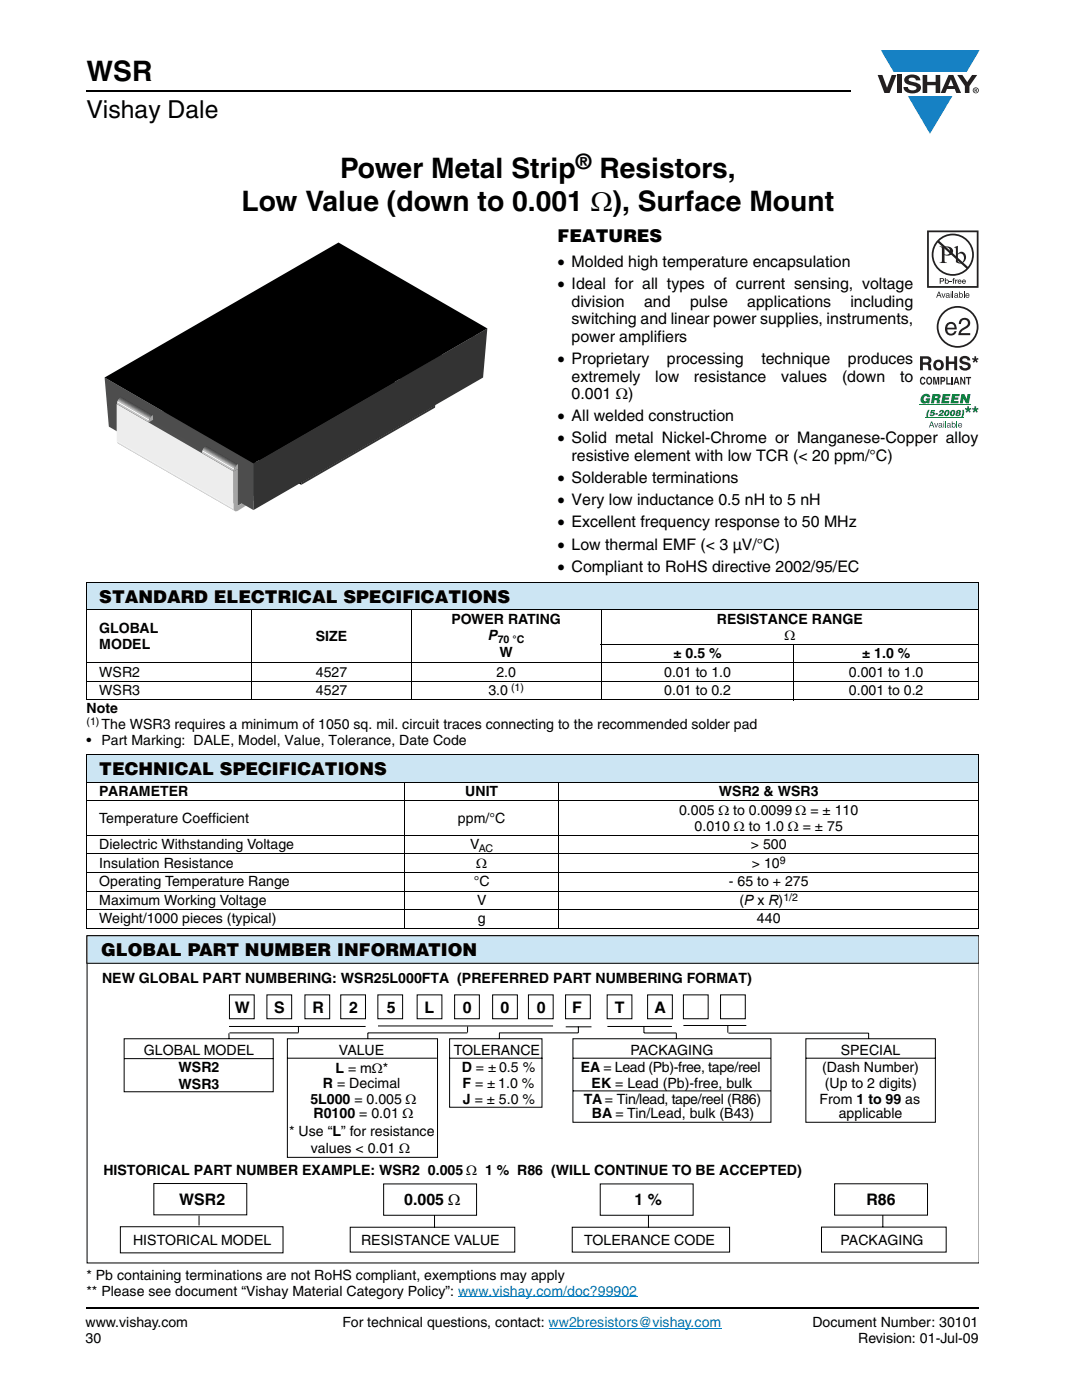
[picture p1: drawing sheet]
<svg xmlns="http://www.w3.org/2000/svg" width="216mm" height="279mm" viewBox="0 0 216 279" stroke-linecap="round" stroke-linejoin="round" font-family="sans-serif">
<path d="M17.1 260.8h.2v.4h-.2z" fill="#000"/>
<path d="M17.3 18.2h152.6M17.3 261h178.1" fill="none" stroke="#000" stroke-width=".36"/>
<path d="M109.5 265.1h34.5" fill="none" stroke="#007ec4" stroke-width=".2"/>
<path d="M175.1 10h20.4v16.7h-20.4z" fill="#fff"/>
<g fill="#147fc3">
<path d="M175.8 10h19.7l-2.6 4.4h-3.8h-10.8z"/>
<path d="M181.2 19.2h8.8l-4.4 7.5z"/>
</g>
<g fill="#231f20">
<path d="M175.1 15h1l.9 2.5 .9-2.5h1l-1.4 3.6h-1z"/>
<path d="M179 15h.9v3.6h-.9z"/>
<path d="M180.8 15.3a2.1 2.1 0 0 1 2.7 .3l.1 .4h-.8a.79 .79 0 0 0-.7-.5 .79 .79 0 0 0-.8 .4l.2 .3 1 .2a1.08 1.08 0 0 1 1.3 1.1 1.08 1.08 0 0 1-1.1 1.1 1.73 1.73 0 0 1-2.4-1.2h.9a.96 .96 0 0 0 .8 .6 .96 .96 0 0 0 .9-.4 1.31 1.31 0 0 0-1.2-.6 1.03 1.03 0 0 1-1.1-.6 1.03 1.03 0 0 1 .2-1.1z"/>
<path d="M184.1 15h.9v1.3h1.7v-1.3h.9v3.6h-.9v-1.6h-1.7v1.6h-.9z"/>
<path d="M191 15h1l1 1.4 1-1.4h1l-1.6 2.2v1.4h-.9v-1.4z"/>
<path d="M189.7 15.8l.6 1.4h-1.1zM189.3 15l-1.6 3.6h.9l.4-.8h1.5l.3 .8h1l-1.6-3.6z"/>
<path d="M194.2 18a.5 .5 0 0 1 1 0 .5 .5 0 0 1-1 0zM194.1 18a.6 .6 0 0 0 1.2 0 .6 .6 0 0 0-1.2 0z"/>
<path d="M194.6 17.8h.2v.2h-.2zM194.5 17.7v.7h.1v-.3l.4 .3-.2-.3 .2-.2-.1-.2z"/>
</g>
<path d="M91.4 258.8h35.7" fill="none" stroke="#007ec4" stroke-width=".2"/>
<path d="M20.9 48.4h76.3v53.7h-76.3z" fill="#fff"/>
<g fill="#ededed">
<path d="M70.7 53.3l6.3 3.7v7.3l-6.3-3.7z"/>
<path d="M77 57l17 9.7v7.4l-17-9.8z"/>
</g>
<path d="M70.7 53.3l.8-.5 23.3 13.5-.8 .4z" fill="#4e4e4e"/>
<path d="M77 56l.6-.1 .3 .6-.9 .5z" fill="#a6a6a6"/>
<path d="M71.1 52.2l6.5 3.7z" fill="#4b4b4b"/>
<path d="M70.9 52.2h.2l6.4 3.7h-.2z" fill="#434343"/>
<path d="M70.6 52.3l.3-.1 6.4 3.7-.3 .1z" fill="#3a3a3a"/>
<path d="M70.6 52.3l6.4 3.7z" fill="#434343"/>
<g fill="#eee">
<path d="M70.6 52.3l6.4 3.7v1l-6.4-3.7z"/>
<path d="M87.6 62.1l6.4 3.7-.1 1-6.3-3.7z"/>
</g>
<path d="M88.1 62l6.5 3.7z" fill="#4b4b4b"/>
<path d="M87.9 62h.2l6.4 3.7h-.2z" fill="#434343"/>
<path d="M87.6 62.1l.3-.1 6.4 3.7-.3 .1z" fill="#3a3a3a"/>
<path d="M87.6 62.1l6.4 3.7z" fill="#434343"/>
<path d="M94 65.8l.6-.1 .2 .6-.9 .5z" fill="#a6a6a6"/>
<path d="M61.7 65.3l23.4 13.4-.1 1.1-23.3-13.5z" fill="#eee"/>
<path d="M94 66.7l.8-.4v7.3l-.3 1-.6 .5-8.9 4.7 .1-1.1 8.9-4.6z" fill="#a6a6a6"/>
<path d="M61.7 65.3l9-4.7 23.3 13.5-8.9 4.6z" fill="#4a4a4a"/>
<path d="M31.3 79.6l26.7-15.4 26.1 15.1-26.7 15.4zM57.4 94.7l13.3-7.7zM31.3 79.6l28.8 16.7v.5l-28.8-16.7zM70.7 87l13.4-7.7z" fill="#000"/>
<path d="M24.1 87.5l8.9-5.6 23.4 13.4-8.9 5.7z" fill="#535353"/>
<path d="M20.9 75.3l26.5 15.4 .4 9.5-26.1-15.1z" fill="#4d4d4d"/>
<path d="M23.3 80.6l.8-.5 23.4 13.5-.9 .5z" fill="#4e4e4e"/>
<path d="M30.2 83l.3-.2v1l-.8 .5 .1-.7z" fill="#a6a6a6"/>
<path d="M23.3 80.6l6.4 3.7z" fill="#eee"/>
<path d="M23.3 80.5l6.4 3.8z" fill="#f6f6f6"/>
<path d="M23.3 80.5l6.4 3.7z" fill="#f7f7f7"/>
<g fill="#f8f8f8">
<path d="M23.3 80.4l6.4 3.7z"/>
<path d="M23.3 80.3l6.4 3.8z"/>
<path d="M23.4 80l6.4 3.7-.1 .3-6.4-3.7z"/>
<path d="M23.4 80l6.4 3.7z"/>
<path d="M23.5 79.9l6.3 3.7z"/>
</g>
<path d="M23.5 79.9l6.3 3.7z" fill="#f7f7f7"/>
<path d="M23.5 79.9l6.3 3.7z" fill="#f6f6f6"/>
<path d="M23.5 79.8l6.4 3.7z" fill="#eee"/>
<path d="M23.5 79.8l6.4 3.7z" fill="#e6e6e6"/>
<path d="M23.5 79.8l6.4 3.7z" fill="#dedede"/>
<path d="M23.6 79.8l6.3 3.7z" fill="#d6d6d6"/>
<path d="M23.6 79.7l6.3 3.7z" fill="#cdcdcd"/>
<path d="M23.6 79.7l6.3 3.7z" fill="#c5c5c5"/>
<path d="M23.6 79.7l6.4 3.7z" fill="#bdbdbd"/>
<path d="M23.6 79.7l6.4 3.6z" fill="#b5b5b5"/>
<path d="M23.6 79.6l6.4 3.7z" fill="#adadad"/>
<path d="M23.7 79.6l6.3 3.7z" fill="#a5a5a5"/>
<path d="M23.7 79.6l6.4 3.6z" fill="#9c9c9c"/>
<path d="M23.7 79.5l6.4 3.7z" fill="#949494"/>
<path d="M23.7 79.5l6.4 3.7z" fill="#8c8c8c"/>
<path d="M23.8 79.5l6.3 3.6z" fill="#848484"/>
<path d="M23.8 79.4l6.4 3.7z" fill="#7c7c7c"/>
<path d="M23.8 79.4l6.4 3.7z" fill="#747474"/>
<path d="M23.8 79.4l6.4 3.6z" fill="#6b6b6b"/>
<path d="M23.9 79.4l6.4 3.6z" fill="#636363"/>
<path d="M23.9 79.3l6.4 3.7z" fill="#5b5b5b"/>
<path d="M24 79.3l6.4 3.6z" fill="#535353"/>
<path d="M24 79.2l6.4 3.7z" fill="#4b4b4b"/>
<path d="M24.1 79.2l6.4 3.6z" fill="#434343"/>
<path d="M60.1 96.3l26.7-15.4v.5l-26.7 15.4z" fill="#333"/>
<path d="M57.4 94.7l26.7-15.4 2.7 1.6-26.7 15.4z" fill="#000"/>
<path d="M23.5 88.5l23.4 13.5z" fill="#6b6b6b"/>
<path d="M23.5 88.5l23.3 13.5z" fill="#747474"/>
<path d="M23.5 88.5l23.3 13.5z" fill="#7c7c7c"/>
<path d="M23.4 88.5l23.4 13.5z" fill="#848484"/>
<path d="M23.4 88.4l23.4 13.5z" fill="#8c8c8c"/>
<path d="M23.4 88.4l23.4 13.5z" fill="#949494"/>
<path d="M23.4 88.4l23.3 13.5z" fill="#9c9c9c"/>
<path d="M23.4 88.4l23.3 13.5z" fill="#a5a5a5"/>
<path d="M23.4 88.3l23.3 13.5z" fill="#adadad"/>
<path d="M23.3 88.3l23.4 13.5z" fill="#b5b5b5"/>
<path d="M23.3 88.3l23.4 13.5z" fill="#bdbdbd"/>
<path d="M23.3 88.2l23.4 13.6z" fill="#c5c5c5"/>
<path d="M23.3 88.2l23.4 13.5z" fill="#cdcdcd"/>
<path d="M23.3 88.2l23.3 13.5z" fill="#d6d6d6"/>
<path d="M23.3 88.1l23.3 13.5z" fill="#dedede"/>
<path d="M23.3 88l23.3 13.6z" fill="#e6e6e6"/>
<path d="M23.3 88l23.3 13.5z" fill="#eee"/>
<path d="M23.3 80.6l23.3 13.5v7.3l-23.3-13.4z" fill="#ededed"/>
<path d="M46.6 94.1l.9-.5v7.4l8.9-5.7v1l-8.9 5.6-.6 .1-.3-.6z" fill="#a6a6a6"/>
<path d="M40.3 90.4l6.3 3.7z" fill="#eee"/>
<path d="M40.3 90.3l6.3 3.8z" fill="#f6f6f6"/>
<path d="M40.3 90.3l6.3 3.7z" fill="#f7f7f7"/>
<g fill="#f8f8f8">
<path d="M40.3 90.2l6.3 3.7z"/>
<path d="M40.3 90.1l6.3 3.7z"/>
<path d="M40.4 89.8l6.4 3.7-.1 .3-6.4-3.7z"/>
<path d="M40.4 89.8l6.4 3.7z"/>
<path d="M40.4 89.7l6.4 3.7z"/>
</g>
<path d="M40.4 89.7l6.4 3.7z" fill="#f7f7f7"/>
<path d="M40.5 89.7l6.3 3.7z" fill="#f6f6f6"/>
<path d="M40.5 89.6l6.3 3.7z" fill="#eee"/>
<path d="M40.5 89.6l6.3 3.7z" fill="#e6e6e6"/>
<path d="M40.5 89.6l6.4 3.7z" fill="#dedede"/>
<path d="M40.5 89.6l6.4 3.6z" fill="#d6d6d6"/>
<path d="M40.5 89.5l6.4 3.7z" fill="#cdcdcd"/>
<path d="M40.6 89.5l6.3 3.7z" fill="#c5c5c5"/>
<path d="M40.6 89.5l6.3 3.6z" fill="#bdbdbd"/>
<path d="M40.6 89.4l6.4 3.7z" fill="#b5b5b5"/>
<path d="M40.6 89.4l6.4 3.7z" fill="#adadad"/>
<path d="M40.6 89.4l6.4 3.7z" fill="#a5a5a5"/>
<path d="M40.7 89.4l6.3 3.6z" fill="#9c9c9c"/>
<path d="M40.7 89.3l6.3 3.7z" fill="#949494"/>
<path d="M40.7 89.3l6.4 3.7z" fill="#8c8c8c"/>
<path d="M40.7 89.3l6.4 3.6z" fill="#848484"/>
<path d="M40.8 89.2l6.3 3.7z" fill="#7c7c7c"/>
<path d="M40.8 89.2l6.4 3.7z" fill="#747474"/>
<path d="M40.8 89.2l6.4 3.6z" fill="#6b6b6b"/>
<path d="M40.8 89.2l6.4 3.6z" fill="#636363"/>
<path d="M40.9 89.1l6.4 3.7z" fill="#5b5b5b"/>
<path d="M40.9 89.1l6.4 3.6z" fill="#535353"/>
<path d="M41 89l6.4 3.7z" fill="#4b4b4b"/>
<path d="M41 89l6.5 3.6z" fill="#434343"/>
<path d="M47.2 92.8l.3-.2v1l-.9 .5 .2-.7z" fill="#a6a6a6"/>
<path d="M47.4 90.7l3.2 1.8v9.3l-2.8-1.6z" fill="#4d4d4d"/>
<path d="M50.6 92.5l46.6-27-.8 9.8-45.8 26.5z" fill="#333"/>
<path d="M20.9 75.3l46.6-26.9 29.7 17.1-46.6 27z" fill="#000"/>
<path d="M183.6 46h11.7v39.3h-11.7z" fill="#fff"/>
<g fill="#231f20">
<path d="M188.7 71.1h.6v1.1h1.1v-1.1h.6v2.8h-.6v-1.3h-1.1v1.3h-.6z"/>
<path d="M191.8 71.2a1.15 1.15 0 0 1 1.8 .7h-.5l-.1-.1a.68 .68 0 0 0-.9-.2l-.1 .4 .3 .1a1.29 1.29 0 0 1 1.4 .9 1.17 1.17 0 0 1-1.2 1 1.17 1.17 0 0 1-1.1-1h.6v.2a.67 .67 0 0 0 1.1-.1l-.2-.3-.6-.1a.82 .82 0 0 1-.8-.5 .82 .82 0 0 1 .3-1z"/>
<path d="M194 71.4l.4 .2v-.5h.4v.5l.4-.2 .1 .3-.5 .1 .3 .4-.2 .2-.3-.4-.3 .4-.2-.2 .3-.4-.4-.1z"/>
<path d="M183.7 75.4l.4-.2 .3 .1 .3 .4-.7-.2a.66 .66 0 0 0 .1 1l.3-.3h.3a.54 .54 0 0 1-.5 .6 .54 .54 0 0 1-.6-.5z"/>
<path d="M186.2 75.2h.4l.2 1.2 .2-1.2h.4v1.5h-.2v-1.2l-.3 1.2h-.2l-.3-1.2v1.2h-.2z"/>
<path d="M188.8 75.2h.3v1.3h.6v.2h-.9z"/>
<path d="M189.9 75.2h.2v1.5h-.2z"/>
<path d="M191.6 75.2h.3l.5 1.1v-1.1h.2v1.5h-.2l-.6-1v1h-.2z"/>
<path d="M192.8 75.2h1v.3h-.4v1.2h-.3v-1.2h-.3z"/>
<path d="M187.9 58.5h.1l.3 .8 .2-.8h.2l-.4 .9h-.1z"/>
<path d="M190.1 58.2h.1v1.2h-.1z"/>
<path d="M192.3 58.2h.2v1.2h-.2z"/>
<path d="M189.5 56.1h.4v.2h-.4z"/>
<path d="M190.2 55.5h.3l-.2 .2 .2 .1v.1h-.2v.7h-.1v-.7h-.2z"/>
<path d="M190.6 55.8h.2v.2l.3-.2v.2h-.3v.6h-.2z"/>
<path d="M184.2 71.6v.7h.9a.39 .39 0 0 0 0-.7zM183.6 71.1h1.4a.79 .79 0 0 1 .8 .4 .79 .79 0 0 1-.1 .9l-.3 .2a.98 .98 0 0 1 .4 1.1l.1 .2h-.6l-.2-1.1h-.9v1.1h-.6z"/>
<path d="M187 72.3a.63 .63 0 0 0-.2 .8 .63 .63 0 0 0 .7 .3 .63 .63 0 0 0 .3-.8 .63 .63 0 0 0-.8-.3zM186.2 72.9a1.1 1.1 0 0 1 2.2 0 1.1 1.1 0 0 1-2.2 0z"/>
<path d="M185.3 75.5a.64 .64 0 0 0 .1 1h.2a.64 .64 0 0 0-.2-1zM185 75.3l.2-.1a.56 .56 0 0 1 .7 .4 .82 .82 0 0 1-.5 1.2h-.2a.89 .89 0 0 1-.2-1.5z"/>
<path d="M187.9 75.5v.4l.4-.1v-.3zM187.7 75.2h.5a.5 .5 0 0 1 .4 .5 .5 .5 0 0 1-.4 .5h-.3v.5h-.2z"/>
<path d="M190.9 75.6l-.2 .6h.3zM190.7 75.2h.3l.4 1.5h-.2l-.1-.3h-.5l-.1 .3h-.2z"/>
<path d="M187.3 58.4l-.2 .5h.4zM187.3 58.2h.1l.5 1.2h-.2l-.1-.3h-.5l-.1 .3h-.2z"/>
<path d="M188.9 59.1v.2h.1h.2l.1-.3zM188.8 58.6l.3-.1 .3 .1 .1 .8-.8-.1 .1-.3 .5-.2-.2-.2-.3 .2z"/>
<path d="M189.7 58.5h.1v.9h-.1zM189.7 58.2h.1v.2h-.1z"/>
<path d="M190.6 59.1v.2h.1h.2l.1-.3zM190.5 58.6l.3-.1 .3 .1 .1 .8-.8-.1 .1-.3 .5-.2-.2-.2-.4 .2z"/>
<path d="M191.4 58.9a.31 .31 0 0 0 .6 0 .31 .31 0 0 0-.6 0zM191.4 58.2h.1v.4a.4 .4 0 0 1 .7 .4 .4 .4 0 0 1-.7 .3l-.1 .1z"/>
<path d="M192.9 58.7l-.1 .2h.5l-.1-.2zM192.8 58.6h.5l.1 .1v.3h-.6l.2 .3 .4-.2-.2 .3a.47 .47 0 0 1-.6-.2 .47 .47 0 0 1 .2-.6z"/>
<path d="M185.3 46.3h9.6v10.8h-9.6zM185 46v11.4h10.3v-11.4z"/>
<path d="M187.7 55.7v.3h.4v-.3zM187.5 55.5l.7 .1 .2 .2-.2 .3-.5 .1v.4h-.2z"/>
<path d="M188.7 56.2a.26 .26 0 0 0 .5 0 .26 .26 0 0 0-.5 0zM188.5 55.5h.2v.4a.38 .38 0 0 1 .5 .1 .38 .38 0 0 1 0 .5 .38 .38 0 0 1-.5 0l-.2 .1z"/>
<path d="M191.3 56v.1h.4l-.2-.2zM191.3 55.8l.4 .1 .2 .4h-.6v.1h.5a.42 .42 0 0 1-.6 .1 .42 .42 0 0 1 .1-.7z"/>
<path d="M192.2 56l-.1 .1h.4l-.2-.2zM192.1 55.8l.5 .1 .1 .4h-.6l.1 .1h.5a.42 .42 0 0 1-.7 .1 .42 .42 0 0 1 .1-.7z"/>
<path d="M188.5 49.4v1.3a.75 .75 0 0 0 1.1-.6 .75 .75 0 0 0-1.1-.7zM187.5 49.2a2.81 2.81 0 0 1 2.4 .3 .97 .97 0 0 1 0 1.2 .97 .97 0 0 1-1.2 .3l-.2-.1v1.1v.2l.5 .3h-1.5l.3-.1 .1-.4v-2.3v-.3z"/>
<path d="M191.1 50.8v1.4l.2 .1a.72 .72 0 0 0 .8 0 .72 .72 0 0 0 .3-.8 .72 .72 0 0 0-.4-.8 .72 .72 0 0 0-.9 .1zM190.4 49.4l.7-.3v1.6a.89 .89 0 0 1 1.1-.4 .89 .89 0 0 1 .6 1 1.23 1.23 0 0 1-.7 1.2 1.23 1.23 0 0 1-1.4-.2v-2.7z"/>
<path d="M187.4 48.1a3.9 3.9 0 0 1 5.3-.1 3.9 3.9 0 0 1 .4 5.3zM187.1 48.4l5.7 5.2a3.9 3.9 0 0 1-5.3 .1 3.9 3.9 0 0 1-.4-5.3zM185.9 50.8a4.2 4.2 0 0 0 8.4 0 4.2 4.2 0 0 0-8.4 0z"/>
</g>
<path d="M183.6 80.7h10.2" fill="none" stroke="#0d803f" stroke-width=".2"/>
<g fill="#0d803f">
<path d="M184 79a.91 .91 0 0 1 .9-.4 .91 .91 0 0 1 .7 .7h-.6l-.2-.3a.56 .56 0 0 0-.5 .5 .56 .56 0 0 0 .3 .6l.4-.2h-.3l.1-.4h.8l-.2 1h-.4v-.2a.82 .82 0 0 1-1.1 .1 .82 .82 0 0 1-.1-1.1z"/>
<path d="M188.1 78.6h1.5v.5h-.9l-.1 .2h.8l-.1 .5h-.8v.3h.9v.4h-1.6z"/>
<path d="M190 78.6h1.5l-.1 .5h-.9v.2h.8l-.1 .5h-.8v.3h.9l-.1 .4h-1.5z"/>
<path d="M191.8 78.6h.6l.5 1.1 .2-1.1h.5l-.3 1.9h-.6l-.4-1-.2 1h-.6z"/>
<path d="M185.2 81.8h.3l-.3 .8v.7h-.3v-.7z"/>
<path d="M185.8 81.8h.8l-.1 .3h-.5l-.1 .2h.5a.52 .52 0 0 1-.2 .7 .52 .52 0 0 1-.7-.3l.5 .1 .2-.2-.1-.1h-.5z"/>
<path d="M186.7 82.4h.4v.4h-.5z"/>
<path d="M187.5 82a.5 .5 0 0 1 .5-.2 .5 .5 0 0 1 .4 .4l-.7 .5h.6l-.1 .3h-1l.8-.8-.1-.1-.2 .2h-.4z"/>
<path d="M186.6 79.1l-.1 .3h.5l.1-.1v-.2zM186.1 78.6l1.5 .2a.54 .54 0 0 1-.3 .8l.2 .2v.7h-.6v-.5l-.2-.2h-.2l-.1 .7h-.7z"/>
<path d="M188.9 82.1l-.2 .5 .2 .2 .2-.5-.1-.2zM188.6 81.9a.51 .51 0 0 1 .9 .2 .66 .66 0 0 1-.2 .8 .66 .66 0 0 1-.9 0v-.5z"/>
<path d="M190 82.1l-.1 .5 .1 .2 .3-.5-.2-.2zM189.8 81.9a.51 .51 0 0 1 .8 .2 .66 .66 0 0 1-.2 .8 .66 .66 0 0 1-.8 0v-.5z"/>
</g>
<path d="M184.7 83.3h7.7" fill="none" stroke="#0d803f" stroke-width=".2"/>
<g fill="#0d803f">
<path d="M192 81.8h.3l.1 .8a.72 .72 0 0 1-.7 .7l.3-.7z"/>
<path d="M192.6 81.4l.4 .1v-.4h.3v.4l.4-.1 .1 .3-.4 .1 .3 .4-.3 .2-.2-.4-.3 .4-.2-.2 .2-.4-.4-.1z"/>
<path d="M194 81.4l.4 .1v-.4h.4v.4l.4-.1 .1 .3-.5 .1 .3 .4-.2 .2-.3-.4-.3 .4-.2-.2 .3-.4-.4-.1z"/>
<path d="M186.4 84.4h.2l.2 .8 .3-.8h.1l-.3 .9h-.2z"/>
<path d="M188.6 84.1h.2v1.2h-.2z"/>
<path d="M190.8 84.1h.2v1.2h-.2z"/>
<path d="M191.2 82.1l-.1 .2h.3v-.2zM191.1 82.5v.3h.2v-.3zM190.9 82a.52 .52 0 0 1 .9 .1l-.2 .3 .1 .3a.55 .55 0 0 1-.5 .4 .55 .55 0 0 1-.5-.4l.2-.3-.1-.3z"/>
<path d="M185.9 84.3l-.2 .5h.4zM185.8 84.1h.2l.4 1.2h-.2l-.1-.3h-.5l-.1 .3h-.2z"/>
<path d="M187.5 85l-.1 .2h.2h.2v-.3zM187.3 84.5l.4-.1 .2 .1 .2 .8-.8-.1v-.3l.5-.2-.2-.2-.3 .2z"/>
<path d="M188.2 84.4h.2v.9h-.2zM188.2 84.1h.2v.2h-.2z"/>
<path d="M189.2 85l-.1 .2h.2h.1l.1-.3zM189 84.5l.4-.1 .2 .1 .2 .8-.8-.1v-.3l.5-.2-.2-.2-.3 .2z"/>
<path d="M190 84.9a.31 .31 0 0 0 .6 0 .31 .31 0 0 0-.6 0zM189.9 84.1h.2v.5a.4 .4 0 0 1 .6 .3 .4 .4 0 0 1-.6 .3l-.2 .1z"/>
<path d="M191.4 84.6l-.1 .2h.5l-.1-.2zM191.4 84.5h.4l.1 .2 .1 .2h-.7l.3 .3 .4-.2-.3 .3a.47 .47 0 0 1-.5-.2 .47 .47 0 0 1 .2-.6z"/>
</g>
<g fill="#231f20">
<path d="M191.6 63.7a1.13 1.13 0 0 1 1.9 .3 1.13 1.13 0 0 1-.8 1.6 1.39 1.39 0 0 0-1 .9h1.9v.4h-2.4a2.07 2.07 0 0 1 1.6-1.8 .69 .69 0 0 0 0-1.2 .69 .69 0 0 0-1 .5v.3h-.5z"/>
<path d="M187.3 65.2a3.8 3.8 0 0 1 7.6 0 3.8 3.8 0 0 1-7.6 0zM186.9 65.2a4.2 4.2 0 0 0 8.3 0 4.2 4.2 0 0 0-8.3 0z"/>
<path d="M189.2 64.9l-.2 .5h1.5a.7 .7 0 0 0-.5-.7 .7 .7 0 0 0-.8 .2zM189 64.5a1.18 1.18 0 0 1 1.4-.1 1.18 1.18 0 0 1 .5 1.3h-1.9a.73 .73 0 0 0 .6 .9 .73 .73 0 0 0 .8-.5h.5a1.21 1.21 0 0 1-1.6 .8 1.21 1.21 0 0 1-.7-1.7z"/>
</g>
<g fill="#cce5f3">
<path d="M17.3 116.2h178v5.5h-178z"/>
<path d="M17.3 150.6h178v5.5h-178z"/>
</g>
<g fill="none" stroke="#000" stroke-width=".2">
<path d="M17.2 116.2h178.1M17.3 116.3v23.3M195.3 116.3v23.3M17.2 121.7h178.1M17.2 132.3h178.1M17.2 136h178.1M17.2 139.7h178.1M50.2 121.6v18.2M82.1 121.6v18.2M119.9 128.6h75.4M120 121.6v18.2M158.4 128.5v11.3"/>
<path d="M17.2 150.6h178.1M17.2 156.1h178.1M17.2 159.8h178.1M17.3 150.7v34.4M80.7 156v29.3M111.5 156v29.3M195.3 150.7v34.4M17.2 166.7h178.1M17.2 170.4h178.1M17.2 174.1h178.1M17.2 177.8h178.1M17.2 181.5h178.1"/>
<path d="M17.2 185.2h178.1"/>
</g>
<path d="M17.3 186.6h178v65.5h-178z" fill="#fff"/>
<path d="M195.3 186.8h-177.9v65.3h177.9" fill="none" stroke="#000" stroke-width=".2"/>
<path d="M17.3 186.7h178v5.5h-178z" fill="#cbe5f4"/>
<g fill="none" stroke="#000" stroke-width=".2">
<path d="M45.8 198.6h4.9v4.7h-4.9zM53.3 198.6h4.9v4.7h-4.9zM60.8 198.6h5v4.7h-5zM68 198.6h4.9v4.7h-4.9zM75.4 198.6h4.9v4.7h-4.9zM83.2 198.6h5v4.7h-5zM90.7 198.6h5v4.7h-5zM98.3 198.6h4.9v4.7h-4.9zM105.4 198.6h5v4.7h-5zM112.9 198.6h4.9v4.7h-4.9zM121.2 198.6h4.9v4.7h-4.9zM129.2 198.6h5v4.7h-5z"/>
<path d="M136.4 198.6h4.9v4.7h-4.9zM143.8 198.6h4.9v4.7h-4.9zM195.3 186.7h-178v5.5h178M24.8 207.3h29.7v10.6h-29.7zM24.8 211.3h29.7M45.7 206.2v1.1M45.7 204.9h27.3M45.8 206.1h13.7M57.3 207.3h30v23.7h-30zM57.4 211.2h29.8M59.5 204.9v1.1M75.4 204.8h35"/>
<path d="M89.7 207.3h18.4v13.7h-18.4zM89.7 211.2h18.5M93.2 206.1h-19.8v1.1M93.3 204.9v1.1M99.6 206.2v1.1M112.9 204.9h5.1M114.3 207.3h39.5v16.7h-39.5zM114.3 211.2h39.4M114.3 217.7h39.4M115.4 204.9v1.2h-15.8M121.2 204.9h12.9M128.5 204.9v1.3h6.5"/>
<path d="M135 206.2v1.1M136.4 204.7h12.5M145.2 204.7v1.4M145.4 206.2h27.9v1.1M160.8 207.3h25.8v16.7h-25.8zM160.8 211.2h25.8M30.7 236.2h18.5v6.3h-18.5zM76.6 236.3h18.5v6.2h-18.5zM119.8 236.3h18.5v6.2h-18.5zM166.5 236.3h18.6v6.2h-18.6zM24 244.8h32.5v5.2h-32.5zM39.7 242.6v2"/>
<path d="M69.9 244.9h32.8v5h-32.8zM86.7 242.6v2.3M114.2 244.9h31.4v5h-31.4zM129.4 242.6v2.3M163.9 244.9h24.9v5h-24.9zM176.2 242.6v2.3"/>
</g>
<g font-size="5.6">
<text x="17.3" y="16.1">WSR</text>
<text x="67.9" y="35.5">Power Metal Strip</text>
<text x="119.6" y="35.5">Resistors,</text>
<text x="48.2" y="42.2">Low Value (down to 0.001 Ω), Surface Mount</text>
</g>
<text font-size="4.9" x="17.3" y="23.6">Vishay Dale</text>
<text font-size="4.2" x="114.9" y="33.8">®</text>
<g font-size="3.5">
<text x="111.3" y="48.3">FEATURES</text>
<text x="19.8" y="120.3">STANDARD ELECTRICAL SPECIFICATIONS</text>
<text x="19.8" y="154.7">TECHNICAL SPECIFICATIONS</text>
<text x="20.2" y="190.9">GLOBAL PART NUMBER INFORMATION</text>
</g>
<g font-size="3.2">
<text x="111.3" y="53.2">• Molded high temperature encapsulation</text>
<text x="111.3" y="57.6">• Ideal for all types of current sensing, voltage</text>
<text x="114.1" y="61.2">division</text>
<text x="114.1" y="64.7">switching and linear power supplies, instruments,</text>
<text x="128.5" y="61.2">and</text>
<text x="137.7" y="61.2">pulse</text>
<text x="149.1" y="61.2">applications</text>
<text x="169.7" y="61.2">including</text>
<text x="114.1" y="68.2">power amplifiers</text>
<text x="111.3" y="72.6">• Proprietary</text>
<text x="114.1" y="76.2">extremely</text>
<text x="130.8" y="76.2">low</text>
<text x="133.1" y="72.6">processing</text>
<text x="138.5" y="76.2">resistance</text>
<text x="151.9" y="72.6">technique</text>
<text x="155.9" y="76.2">values</text>
<text x="168" y="76.2">(down</text>
<text x="169.2" y="72.6">produces</text>
<text x="179.6" y="76.2">to</text>
<text x="114.1" y="79.7">0.001 Ω)</text>
<text x="111.3" y="84.1">• All welded construction</text>
<text x="111.3" y="88.5">• Solid metal Nickel-Chrome or Manganese-Copper alloy</text>
<text x="114.1" y="92">resistive element with low TCR (&lt; 20 ppm/°C)</text>
<text x="111.3" y="96.4">• Solderable terminations</text>
<text x="111.3" y="100.9">• Very low inductance 0.5 nH to 5 nH</text>
<text x="111.3" y="105.3">• Excellent frequency response to 50 MHz</text>
<text x="111.3" y="109.7">• Low thermal EMF (&lt; 3 µV/°C)</text>
<text x="111.3" y="114.1">• Compliant to RoHS directive 2002/95/EC</text>
<text x="46.9" y="202.1">W</text>
<text x="54.7" y="202.1">S</text>
<text x="62.3" y="202.1">R</text>
<text x="69.7" y="202.1">2</text>
<text x="77.2" y="202.1">5</text>
<text x="84.7" y="202.1">L</text>
<text x="92.3" y="202.1">0</text>
<text x="99.9" y="202.1">0</text>
<text x="107.1" y="202.1">0</text>
<text x="114.2" y="202.1">F</text>
<text x="122.7" y="202.1">T</text>
<text x="130.6" y="202.1">A</text>
<text x="35.8" y="240.4">WSR2</text>
<text x="80.7" y="240.4">0.005 Ω</text>
<text x="126.6" y="240.4">1 %</text>
<text x="172.9" y="240.4">R86</text>
</g>
<g font-size="2.8">
<text x="90.1" y="124.6">POWER RATING</text>
<text x="143" y="124.5">RESISTANCE RANGE</text>
<text x="19.8" y="126.3">GLOBAL</text>
<text x="19.8" y="129.5">MODEL</text>
<text x="63" y="127.9">SIZE</text>
<text x="97.4" y="127.8">P</text>
<text x="99.7" y="131.2">W</text>
<text x="134.4" y="131.3">± 0.5 %</text>
<text x="156.5" y="127.6">Ω</text>
<text x="172" y="131.3">± 1.0 %</text>
<text x="19.8" y="135">WSR2</text>
<text x="63" y="135">4527</text>
<text x="99" y="135">2.0</text>
<text x="132.5" y="135">0.01 to 1.0</text>
<text x="169.4" y="135">0.001 to 1.0</text>
<text x="17.3" y="142.3">Note</text>
<text x="19.8" y="138.7">WSR3</text>
<text x="63" y="138.7">4527</text>
<text x="97.5" y="138.7">3.0</text>
<text x="132.5" y="138.7">0.01 to 0.2</text>
<text x="169.4" y="138.7">0.001 to 0.2</text>
<text x="17.3" y="148.6">•</text>
<text x="20.3" y="148.6">Part Marking: DALE, Model, Value, Tolerance, Date Code</text>
<text x="20.3" y="145.5">The WSR3 requires a minimum of 1050 sq. mil. circuit traces connecting to the recommended solder pad</text>
<text x="19.8" y="158.9">PARAMETER</text>
<text x="92.8" y="158.9">UNIT</text>
<text x="143.4" y="158.9">WSR2 &amp; WSR3</text>
<text x="19.8" y="164.2">Temperature Coefficient</text>
<text x="91.4" y="164.2">ppm/°C</text>
<text x="135.5" y="162.6">0.005 Ω to 0.0099 Ω = ± 110</text>
<text x="138.6" y="165.8">0.010 Ω to 1.0 Ω = ± 75</text>
<text x="19.8" y="173.2">Insulation Resistance</text>
<text x="19.8" y="169.5">Dielectric Withstanding Voltage</text>
<text x="93.8" y="169.5">V</text>
<text x="95" y="173.2">Ω</text>
<text x="149.8" y="169.5">&gt; 500</text>
<text x="150" y="173.2">&gt; 10</text>
<text x="19.8" y="176.9">Operating Temperature Range</text>
<text x="94.5" y="176.9">°C</text>
<text x="145.4" y="176.9">- 65 to + 275</text>
<text x="19.8" y="180.6">Maximum Working Voltage</text>
<text x="19.8" y="184.3">Weight/1000 pieces (typical)</text>
<text x="95.2" y="180.6">V</text>
<text x="95.3" y="184.3">g</text>
<text x="147.5" y="180.6">(P x R)</text>
<text x="151" y="184.3">440</text>
<text x="20.4" y="196.2">NEW GLOBAL PART NUMBERING: WSR25L000FTA (PREFERRED PART NUMBERING FORMAT)</text>
<text x="28.7" y="210.4">GLOBAL MODEL</text>
<text x="35.6" y="214">WSR2</text>
<text x="66.9" y="214.2">L = mΩ*</text>
<text x="67.6" y="210.4">VALUE</text>
<text x="90.5" y="210.4">TOLERANCE</text>
<text x="92.1" y="214">D = ± 0.5 %</text>
<text x="115.9" y="214">EA = Lead (Pb)-free, tape/reel</text>
<text x="125.8" y="210.4">PACKAGING</text>
<text x="164.1" y="214">(Dash Number)</text>
<text x="167.8" y="210.4">SPECIAL</text>
<text x="35.6" y="217.4">WSR3</text>
<text x="61.9" y="220.4">5L000 = 0.005 Ω</text>
<text x="64.4" y="217.2">R = Decimal</text>
<text x="92.3" y="217.2">F = ± 1.0 %</text>
<text x="92.4" y="220.4">J = ± 5.0 %</text>
<text x="116.5" y="220.4">TA = Tin/lead, tape/reel (R86)</text>
<text x="118" y="217.1">EK = Lead (Pb)-free, bulk</text>
<text x="163.5" y="220.4">From 1 to 99 as</text>
<text x="164.6" y="217.2">(Up to 2 digits)</text>
<text x="57.7" y="226.7">* Use “L” for resistance</text>
<text x="62.6" y="223.2">R0100 = 0.01 Ω</text>
<text x="118.1" y="223.2">BA = Tin/Lead, bulk (B43)</text>
<text x="167.4" y="223.2">applicable</text>
<text x="62" y="230.1">values &lt; 0.01 Ω</text>
<text x="20.6" y="234.4">HISTORICAL PART NUMBER EXAMPLE: WSR2 0.005 Ω 1 % R86 (WILL CONTINUE TO BE ACCEPTED)</text>
<text x="26.6" y="248.4">HISTORICAL MODEL</text>
<text x="72" y="248.4">RESISTANCE VALUE</text>
<text x="116.5" y="248.4">TOLERANCE CODE</text>
<text x="167.7" y="248.4">PACKAGING</text>
<text x="17.3" y="255.4">* Pb containing terminations are not RoHS compliant, exemptions may apply</text>
<text x="17.3" y="258.6">** Please see document “Vishay Material Category Policy”: www.vishay.com/doc?99902</text>
<text x="17.1" y="268.1">30</text>
<text x="17.1" y="264.9">www.vishay.com</text>
<text x="68.4" y="264.9">For technical questions, contact: ww2bresistors@vishay.com</text>
<text x="162.1" y="264.9">Document Number: 30101</text>
<text x="171.3" y="268.1">Revision: 01-Jul-09</text>
</g>
<g font-size="2.1">
<text x="99.3" y="128.3">70 °C</text>
<text x="102" y="137.9">(1)</text>
<text x="17.3" y="144.6">(1)</text>
<text x="95.5" y="170">AC</text>
<text x="155.6" y="172.3">9</text>
<text x="156.3" y="179.7">1/2</text>
</g>
</svg>
